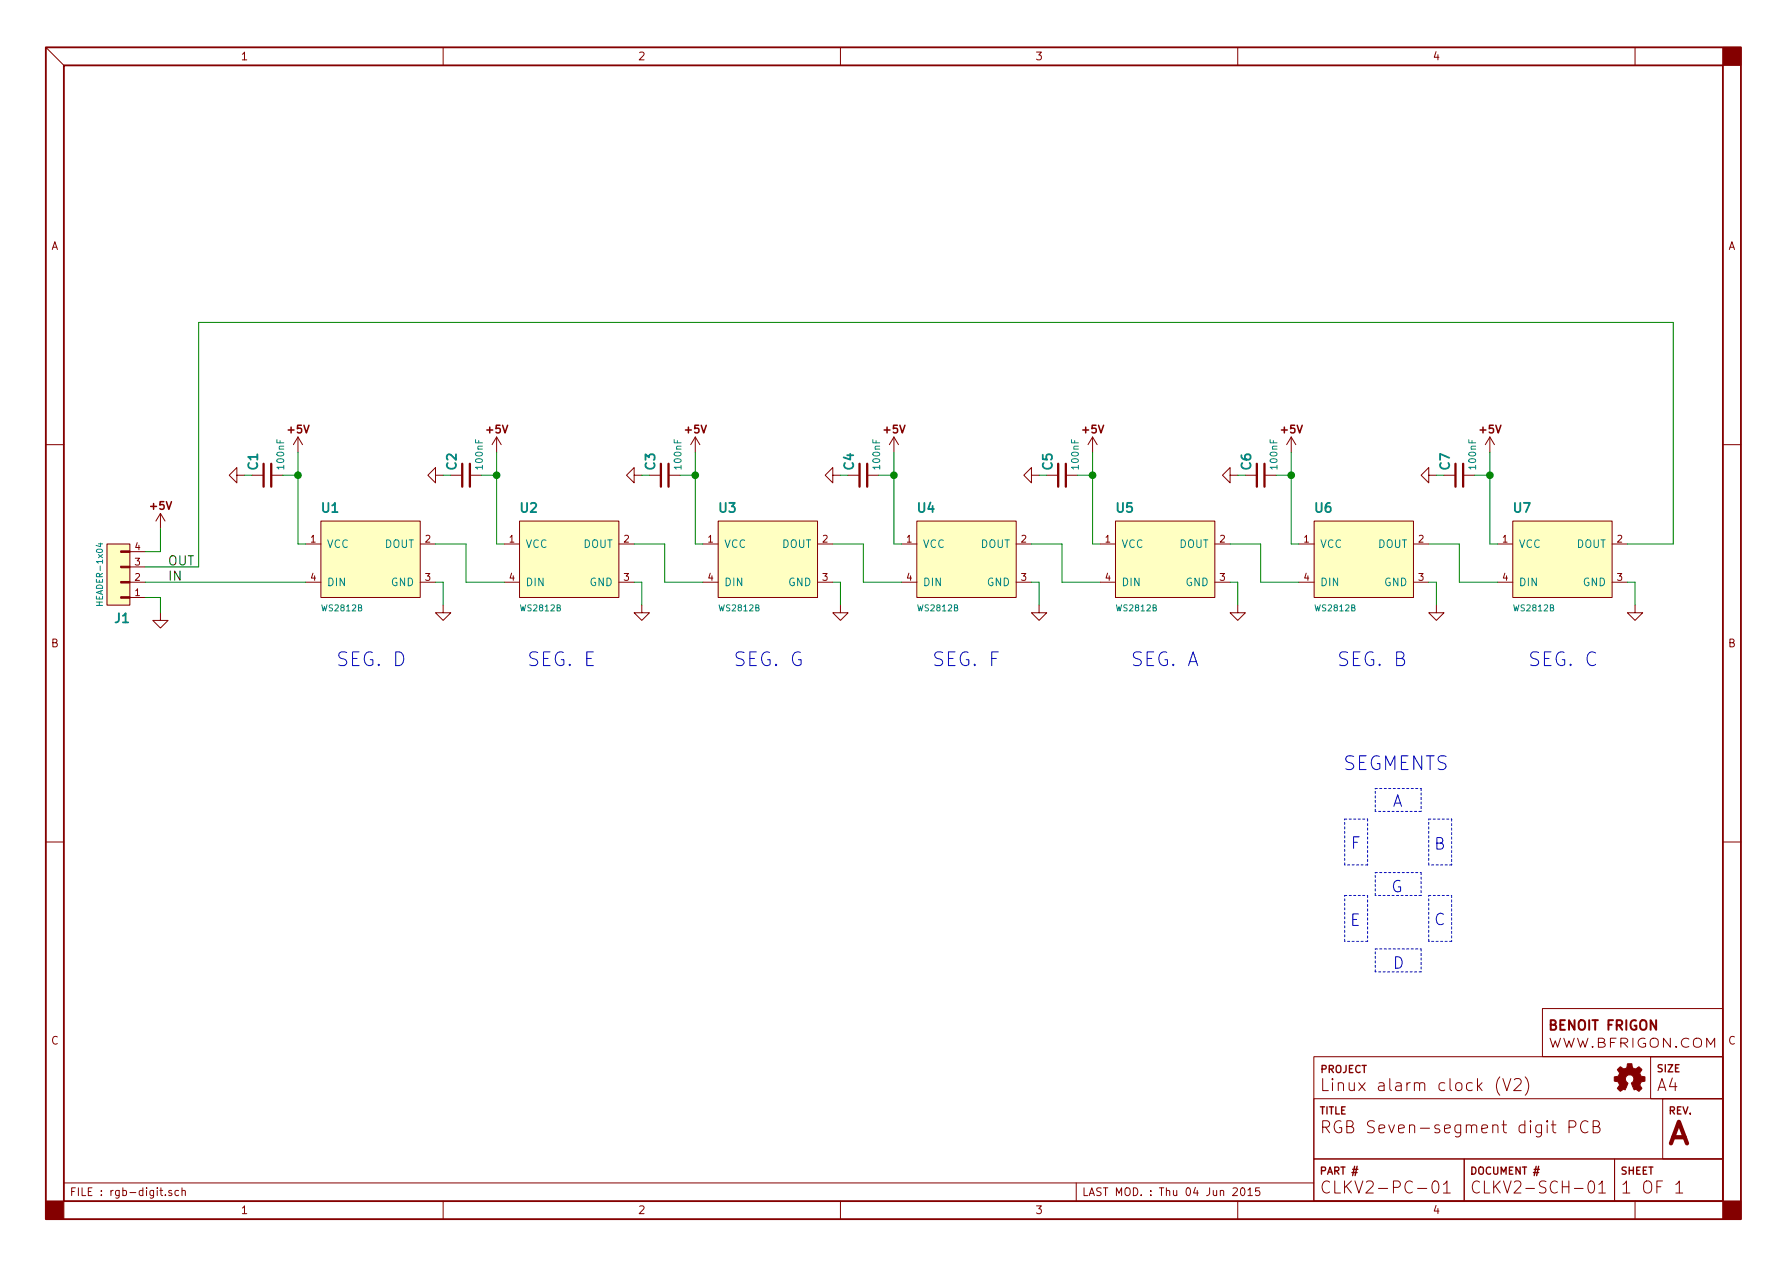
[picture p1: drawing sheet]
<svg xmlns="http://www.w3.org/2000/svg" width="297mm" height="210mm" viewBox="0 0 297 210" stroke-linecap="round" stroke-linejoin="round" font-family="sans-serif">
<g fill="none" stroke="#840000" stroke-width=".17">
<path d="M7.6 7.9l3 3M73.7 7.9v3M139.7 7.9v3M205.7 7.9v3M271.8 7.9v3M7.6 73.9h3M39.4 79v-1.3l-1.3 1.3 1.3 1.3v-1.3h1.2M41.9 79h1.9M45.1 79h1.9M49.5 72.6l-.7 1.3M49.5 72.6v2.6M49.5 72.6l.8 1.3"/>
<path d="M72.4 79v-1.3l-1.3 1.3 1.3 1.3v-1.3h1.3M74.9 79h1.9M78.1 79h1.9M82.5 72.6l-.7 1.3M82.5 72.6v2.6M82.5 72.6l.8 1.3M105.4 79v-1.3l-1.3 1.3 1.3 1.3v-1.3h1.3M107.9 79h2M111.1 79h1.9M115.6 72.6l-.8 1.3M115.6 72.6v2.6M115.6 72.6l.7 1.3"/>
<path d="M138.4 79v-1.3l-1.2 1.3 1.2 1.3v-1.3h1.3M141 79h1.9M144.1 79h1.9M148.6 72.6l-.8 1.3M148.6 72.6v2.6M148.6 72.6l.8 1.3M171.4 79v-1.3l-1.2 1.3 1.2 1.3v-1.3h1.3M174 79h1.9M177.2 79h1.9M181.6 72.6l-.8 1.3M181.6 72.6v2.6M181.6 72.6l.8 1.3"/>
<path d="M204.5 79v-1.3l-1.3 1.3 1.3 1.3v-1.3h1.2M207 79h1.9M210.2 79h1.9M214.6 72.6l-.7 1.3M214.6 72.6v2.6M214.6 72.6l.8 1.3M237.5 79v-1.3l-1.3 1.3 1.3 1.3v-1.3h1.3M240 79h1.9M243.2 79h1.9M247.6 72.6l-.7 1.3M247.6 72.6v2.6M247.6 72.6l.8 1.3"/>
<path d="M286.4 73.9h3M17.8 90.4h3.8v10.2h-3.8zM21.6 96.8h2.5M21.6 99.3h2.5M21.6 94.2h2.5M21.6 91.7h2.5M26.7 85.3l-.8 1.3M26.7 85.3v2.6M26.7 85.3l.7 1.3M50.8 90.4h2.5M50.8 96.8h2.5M53.3 86.6h16.5v12.7h-16.5z"/>
<path d="M69.8 90.4h2.6M69.8 96.8h2.6M83.8 90.4h2.6M83.8 96.8h2.6M86.4 86.6h16.5v12.7h-16.5zM102.9 90.4h2.5M102.9 96.8h2.5M116.8 90.4h2.6M116.8 96.8h2.6M119.4 86.6h16.5v12.7h-16.5zM135.9 90.4h2.5M135.9 96.8h2.5"/>
<path d="M149.9 90.4h2.5M149.9 96.8h2.5M152.4 86.6h16.5v12.7h-16.5zM168.9 90.4h2.5M168.9 96.8h2.5M182.9 90.4h2.5M182.9 96.8h2.5M185.4 86.6h16.5v12.7h-16.5zM201.9 90.4h2.6M201.9 96.8h2.6M215.9 90.4h2.5M215.9 96.8h2.5"/>
<path d="M218.4 86.6h16.5v12.7h-16.5zM234.9 90.4h2.6M234.9 96.8h2.6M248.9 90.4h2.6M248.9 96.8h2.6M251.5 86.6h16.5v12.7h-16.5zM268 90.4h2.5M268 96.8h2.5M26.7 101.8v1.3h1.2l-1.2 1.3-1.3-1.3h1.3M73.7 100.6v1.2h1.2l-1.2 1.3-1.3-1.3h1.3M106.7 100.6v1.2h1.2l-1.2 1.3-1.3-1.3h1.3M139.7 100.6v1.2h1.3l-1.3 1.3-1.3-1.3h1.3"/>
<path d="M172.7 100.6v1.2h1.3l-1.3 1.3-1.3-1.3h1.3M205.7 100.6v1.2h1.3l-1.3 1.3-1.2-1.3h1.2M238.8 100.6v1.2h1.2l-1.2 1.3-1.3-1.3h1.3M271.8 100.6v1.2h1.2l-1.2 1.3-1.3-1.3h1.3M7.6 139.9h3M286.4 139.9h3M218.4 175.6h68v24h-68zM249.3 179a2.34 2.34 0 0 0 0 3M249.8 179.3l.7 2 .6-2M251.7 179.5l.3-.2 .7 .1a.55 .55 0 0 1 .1 .7l-1.2 1.2h1.3M253.5 179a2.26 2.26 0 0 1 0 3M256.4 167.6h30v8h-30z"/>
<path d="M274.4 175.6h12v7h-12zM274.4 172.8a.71 .71 0 0 1 .7-.3 .71 .71 0 0 1 .5 .6v.5a.7 .7 0 0 1-.6 .5 .7 .7 0 0 1-.7-.5zM277.6 172.6v1.5l-1.1-1.5v1.5M278.6 173.9l.1 .1h-.2l.1-.1v.2M280.7 172.7a.78 .78 0 0 0-1 .1 .78 .78 0 0 0 0 1.1 .78 .78 0 0 0 1 0M281.6 172.8a.71 .71 0 0 1 .7-.3 .71 .71 0 0 1 .5 .6v.5a.7 .7 0 0 1-.6 .5 .7 .7 0 0 1-.7-.5zM283.7 174.1v-1.5l.7 1 .6-1v1.5M10.6 196.6h207.8M27.5 198.6v.1M28.5 197.9a.31 .31 0 0 0-.5 .1l.1 .2 .5 .3-.2 .2-.4-.1M29.7 197.9h-.4l-.2 .2v.5l.2 .1 .4-.1M30.3 198l.1-.1h.4v.8"/>
<path d="M30.3 197.4v1.3M73.7 199.6v3M139.7 199.6v3M178.9 196.6v3M205 197.5l.4-.1 .2 .1 .1 .3-.8 .9h.8M205.7 199.6v3M206.3 197.5l.2-.1a.7 .7 0 0 1 .5 .6 .7 .7 0 0 1-.2 .6l-.2 .1a.7 .7 0 0 1-.3-1.2zM207.4 197.8l.4-.4v1.3M207.4 198.7h.8M209.3 197.4h-.6v.6l.2-.1 .4 .1 .1 .5-.2 .2-.5-.1M218.4 182.6h68v10h-68zM218.4 192.6h25v7h-25z"/>
<path d="M238.3 196.4a.47 .47 0 0 1 .8 .3 1.04 1.04 0 0 1-.6 1.6 1.33 1.33 0 0 1-.2-1.9zM239.9 196.9l.6-.6v2M239.9 198.3h1.2M243.4 192.6h25v7h-25zM260.8 187.3h.8a.55 .55 0 0 0 .4-.5 .55 .55 0 0 0-.4-.5h-.8v2M264 186.5a.74 .74 0 0 0-.9-.1 .74 .74 0 0 0-.4 .7 .82 .82 0 0 0 .3 1 .82 .82 0 0 0 1 0M264.8 187.2l.9-.1a.49 .49 0 0 0 .2-.5 .49 .49 0 0 0-.4-.3h-.7v2h.8a.53 .53 0 0 0 .4-.6 .53 .53 0 0 0-.5-.5M265.8 196.9l.5-.6v2M265.8 198.3h1.1M268.4 192.6h18v7h-18zM271.8 199.6v3M276.4 182.6h10v10h-10z"/>
<path d="M278.6 196.9l.5-.6v2M278.6 198.3h1.1"/>
</g>
<path d="M7.6 7.9h281.8v194.7h-281.8zM10.6 10.9h275.8v188.7h-275.8z" fill="none" stroke="#840000" stroke-width=".3"/>
<g fill="#840000" stroke="#840000" stroke-width=".17">
<path d="M7.6 199.6h3v3h-3z"/>
<path d="M286.4 199.6h3v3h-3z"/>
<path d="M286.4 7.9h3v3h-3z"/>
<path d="M269.1 177.5a.29 .29 0 0 1 .2-.2 .29 .29 0 0 1 .3 .2l.3 .2a.66 .66 0 0 0 .6-.8v-.1h.7l.1 .3a.56 .56 0 0 0 .5 .6 .56 .56 0 0 0 .6-.4 .49 .49 0 0 1 .4 .4 .49 .49 0 0 1-.2 .6v.1a.54 .54 0 0 0 .7 .6h.1v.5a.3 .3 0 0 1-.1 .3 .3 .3 0 0 1-.3 0h-.2l-.2 .6 .1 .2a.28 .28 0 0 1 .2 .3 .28 .28 0 0 1-.2 .2l-.3 .3-.5-.4-.3 .1-.4-1a.73 .73 0 0 0 .4-1.1 .73 .73 0 0 0-1.1-.2 .73 .73 0 0 0-.1 1.1l.2 .2-.4 1-.3-.1-.3 .2a.3 .3 0 0 1-.3 .2 .3 .3 0 0 1-.2-.3l-.3-.2 .4-.5-.1-.4a.43 .43 0 0 0-.6-.3l-.2-.1v-.3a.27 .27 0 0 1 0-.3 .27 .27 0 0 1 .4-.1h.3l.2-.5-.4-.6z"/>
<path d="M20.1 91.6h1.5v.2h-1.5z"/>
<path d="M20.1 94.1h1.5v.3h-1.5z"/>
<path d="M20.1 96.6h1.5v.3h-1.5z"/>
<path d="M20.1 99.2h1.5v.2h-1.5z"/>
</g>
<g fill="#ffffc2" stroke="#ffffc2" stroke-width=".17">
<path d="M53.3 86.6h16.5v12.7h-16.5z"/>
<path d="M86.4 86.6h16.5v12.7h-16.5z"/>
<path d="M119.4 86.6h16.5v12.7h-16.5z"/>
<path d="M152.4 86.6h16.5v12.7h-16.5z"/>
<path d="M185.4 86.6h16.5v12.7h-16.5z"/>
<path d="M218.4 86.6h16.5v12.7h-16.5z"/>
<path d="M251.5 86.6h16.5v12.7h-16.5z"/>
<path d="M17.8 90.4h3.8v10.2h-3.8z"/>
</g>
<g fill="none" stroke="#840000" stroke-width=".38">
<path d="M43.8 77.1v3.8M45.1 77.1v3.8M76.8 77.1v3.8M78.1 77.1v3.8M109.9 77.1v3.8M111.1 77.1v3.8M142.9 77.1v3.8M144.1 77.1v3.8M175.9 77.1v3.8M177.2 77.1v3.8M208.9 77.1v3.8M210.2 77.1v3.8"/>
<path d="M241.9 77.1v3.8M243.2 77.1v3.8"/>
</g>
<path d="M16.4 90.4h.6M16.7 90.3v.6l-.7-.3" fill="none" stroke="#008484" stroke-width=".17"/>
<g fill="none" stroke="#008400" stroke-width=".17">
<path d="M40.6 79h1.3M47 79h2.5M49.5 75.2v15.2h1.3M73.7 79h1.2M80 79h2.5M82.5 75.2v15.2h1.3M106.7 79h1.2M113 79h2.6M115.6 75.2v15.2h1.2M139.7 79h1.3M146 79h2.6M148.6 75.2v15.2h1.3"/>
<path d="M172.7 79h1.3M179.1 79h2.5M181.6 75.2v15.2h1.3M205.7 79h1.3M212.1 79h2.5M214.6 75.2v15.2h1.3M238.8 79h1.2M245.1 79h2.5M247.6 75.2v15.2h1.3M24.1 96.8h26.7M24.1 99.3h2.6v2.5M26.7 87.9v3.8h-2.6"/>
<path d="M72.4 90.4h5.1v6.4h6.3M72.4 96.8h1.3v3.8M105.4 90.4h5.1v6.4h6.3M105.4 96.8h1.3v3.8M138.4 90.4h5.1v6.4h6.4M138.4 96.8h1.3v3.8M171.4 90.4h5.1v6.4h6.4M171.4 96.8h1.3v3.8M204.5 90.4h5v6.4h6.4M204.5 96.8h1.2v3.8M237.5 90.4h5.1v6.4h6.3M237.5 96.8h1.3v3.8"/>
<path d="M270.5 90.4h7.6v-36.8h-245.1v40.6h-8.9M270.5 96.8h1.3v3.8"/>
</g>
<g fill="#008400" stroke="#008400" stroke-width=".25">
<circle cx="49.5" cy="79" r=".51"/>
<circle cx="82.6" cy="79" r=".51"/>
<circle cx="115.6" cy="79" r=".51"/>
<circle cx="148.6" cy="79" r=".51"/>
<circle cx="181.6" cy="79" r=".51"/>
<circle cx="214.6" cy="79" r=".51"/>
<circle cx="247.7" cy="79" r=".51"/>
</g>
<g fill="none" stroke="#0000c2" stroke-width=".17" stroke-dasharray=".3 .4">
<path d="M223.5 136.1h3.8M227.3 136.1v7.7M228.6 131.1h7.6M228.6 134.9v-3.8M236.2 131.1v3.8M236.2 134.9h-7.6M237.5 136.1h3.8M241.3 136.1v7.7M223.5 156.5v-7.7M223.5 148.8h3.8M223.5 143.8v-7.7M227.3 148.8v7.7"/>
<path d="M227.3 156.5h-3.8M227.3 143.8h-3.8M228.6 145h7.6M228.6 148.8v-3.8M228.6 157.7h7.6M236.2 145v3.8M236.2 148.8h-7.6M236.2 157.7v3.8M237.5 143.8v-7.7M237.5 156.5v-7.7M237.5 148.8h3.8M241.3 143.8h-3.8"/>
<path d="M241.3 148.8v7.7M241.3 156.5h-3.8M228.6 161.5v-3.8M236.2 161.5h-7.6"/>
</g>
<text font-size="5" fill="#840000" x="277.4" y="190.2">A</text>
<g font-size="3.2" fill="#0000c2">
<text x="55.9" y="110.7">SEG. D</text>
<text x="87.6" y="110.7">SEG. E</text>
<text x="121.9" y="110.7">SEG. G</text>
<text x="154.9" y="110.7">SEG. F</text>
<text x="188" y="110.7">SEG. A</text>
<text x="222.2" y="110.7">SEG. B</text>
<text x="254" y="110.7">SEG. C</text>
<text x="223.3" y="128">SEGMENTS</text>
</g>
<g font-size="2.8" fill="#840000">
<text x="219.4" y="181.4">Linux alarm clock (V2)</text>
<text x="275.4" y="181.4">A4</text>
<text x="219.4" y="188.4">RGB Seven-segment digit PCB</text>
<text x="219.4" y="198.4">CLKV2-PC-01</text>
<text x="244.4" y="198.4">CLKV2-SCH-01</text>
<text x="269.4" y="198.4">1 OF 1</text>
</g>
<g font-size="2.7" fill="#0000c2">
<text x="231.5" y="134.1">A</text>
<text x="224.5" y="141.1">F</text>
<text x="238.4" y="141.2">B</text>
<text x="231.3" y="148.3">G</text>
<text x="224.4" y="153.9">E</text>
<text x="238.4" y="153.8">C</text>
<text x="231.5" y="161">D</text>
</g>
<text font-size="2.2" fill="#840000" x="257.4" y="171.2">BENOIT FRIGON</text>
<g font-size="2.1" fill="#008484">
<text x="42.8" y="78.1" transform="rotate(-90 42.8 78.1)">C1</text>
<text x="75.9" y="78.1" transform="rotate(-90 75.9 78.1)">C2</text>
<text x="108.9" y="78.1" transform="rotate(-90 108.9 78.1)">C3</text>
<text x="141.9" y="78.1" transform="rotate(-90 141.9 78.1)">C4</text>
<text x="174.9" y="78.1" transform="rotate(-90 174.9 78.1)">C5</text>
<text x="207.9" y="78.1" transform="rotate(-90 207.9 78.1)">C6</text>
<text x="241" y="78.1" transform="rotate(-90 241 78.1)">C7</text>
<text x="53.5" y="85.2">U1</text>
<text x="86.5" y="85.2">U2</text>
<text x="119.6" y="85.2">U3</text>
<text x="152.6" y="85.2">U4</text>
<text x="185.6" y="85.2">U5</text>
<text x="218.6" y="85.2">U6</text>
<text x="251.6" y="85.2">U7</text>
<text x="19.1" y="103.5">J1</text>
</g>
<g font-size="2.1">
<text x="27.9" y="94">OUT</text>
<text x="27.9" y="96.5">IN</text>
</g>
<text font-size="2.1" fill="#840000" x="257.4" y="174.1">WWW.BFRIGON.COM</text>
<g font-size="1.8" fill="#840000">
<text x="40.2" y="10">1</text>
<text x="106.2" y="10">2</text>
<text x="172.2" y="10">3</text>
<text x="238.3" y="10">4</text>
<text x="8.5" y="41.5">A</text>
<text x="287.2" y="41.5">A</text>
<text x="47.9" y="72">+5V</text>
<text x="80.9" y="72">+5V</text>
<text x="114" y="72">+5V</text>
<text x="147" y="72">+5V</text>
<text x="180" y="72">+5V</text>
<text x="213" y="72">+5V</text>
<text x="246" y="72">+5V</text>
<text x="25.1" y="84.7">+5V</text>
<text x="8.5" y="107.6">B</text>
<text x="287.2" y="107.6">B</text>
<text x="8.5" y="173.6">C</text>
<text x="287.2" y="173.6">C</text>
<text x="11.6" y="198.8">FILE : rgb-digit.sch</text>
<text x="40.2" y="201.8">1</text>
<text x="106.2" y="201.8">2</text>
<text x="172.2" y="201.8">3</text>
<text x="179.9" y="198.8">LAST MOD. : Thu 04 Jun 2015</text>
<text x="238.3" y="201.8">4</text>
</g>
<g font-size="1.8" fill="#008484">
<text x="54.4" y="91.1">VCC</text>
<text x="63.8" y="91.1">DOUT</text>
<text x="87.4" y="91.1">VCC</text>
<text x="96.9" y="91.1">DOUT</text>
<text x="120.4" y="91.1">VCC</text>
<text x="129.9" y="91.1">DOUT</text>
<text x="153.4" y="91.1">VCC</text>
<text x="162.9" y="91.1">DOUT</text>
<text x="186.4" y="91.1">VCC</text>
<text x="195.9" y="91.1">DOUT</text>
<text x="219.5" y="91.1">VCC</text>
<text x="228.9" y="91.1">DOUT</text>
<text x="252.5" y="91.1">VCC</text>
<text x="262" y="91.1">DOUT</text>
<text x="54.4" y="97.4">DIN</text>
<text x="64.9" y="97.4">GND</text>
<text x="87.4" y="97.4">DIN</text>
<text x="97.9" y="97.4">GND</text>
<text x="120.4" y="97.4">DIN</text>
<text x="130.9" y="97.4">GND</text>
<text x="153.4" y="97.4">DIN</text>
<text x="164" y="97.4">GND</text>
<text x="186.4" y="97.4">DIN</text>
<text x="197" y="97.4">GND</text>
<text x="219.5" y="97.4">DIN</text>
<text x="230" y="97.4">GND</text>
<text x="252.5" y="97.4">DIN</text>
<text x="263" y="97.4">GND</text>
</g>
<g font-size="1.7" fill="#840000">
<text x="219.5" y="178.3">PROJECT</text>
<text x="275.4" y="178.2">SIZE</text>
<text x="219.4" y="185.2">TITLE</text>
<text x="277.4" y="185.2">REV.</text>
<text x="219.4" y="195.2">PART #</text>
<text x="244.4" y="195.2">DOCUMENT #</text>
<text x="269.4" y="195.2">SHEET</text>
</g>
<g font-size="1.6" fill="#008484">
<text x="47.2" y="77.8" transform="rotate(-90 47.2 77.8)">100nF</text>
<text x="80.2" y="77.8" transform="rotate(-90 80.2 77.8)">100nF</text>
<text x="113.3" y="77.8" transform="rotate(-90 113.3 77.8)">100nF</text>
<text x="146.3" y="77.8" transform="rotate(-90 146.3 77.8)">100nF</text>
<text x="179.3" y="77.8" transform="rotate(-90 179.3 77.8)">100nF</text>
<text x="212.3" y="77.8" transform="rotate(-90 212.3 77.8)">100nF</text>
<text x="245.3" y="77.8" transform="rotate(-90 245.3 77.8)">100nF</text>
</g>
<g font-size="1.6" fill="#840000">
<text x="22.4" y="94">3</text>
<text x="22.4" y="91.4">4</text>
<text x="51.6" y="90.2">1</text>
<text x="70.7" y="90.2">2</text>
<text x="84.7" y="90.2">1</text>
<text x="103.7" y="90.2">2</text>
<text x="117.7" y="90.2">1</text>
<text x="136.7" y="90.2">2</text>
<text x="150.7" y="90.2">1</text>
<text x="169.7" y="90.2">2</text>
<text x="183.7" y="90.2">1</text>
<text x="202.8" y="90.2">2</text>
<text x="216.7" y="90.2">1</text>
<text x="235.8" y="90.2">2</text>
<text x="249.8" y="90.2">1</text>
<text x="268.8" y="90.2">2</text>
<text x="22.4" y="99.1">1</text>
<text x="22.4" y="96.5">2</text>
<text x="51.6" y="96.5">4</text>
<text x="70.7" y="96.5">3</text>
<text x="84.7" y="96.5">4</text>
<text x="103.7" y="96.5">3</text>
<text x="117.7" y="96.5">4</text>
<text x="136.7" y="96.5">3</text>
<text x="150.7" y="96.5">4</text>
<text x="169.7" y="96.5">3</text>
<text x="183.7" y="96.5">4</text>
<text x="202.8" y="96.5">3</text>
<text x="216.7" y="96.5">4</text>
<text x="235.8" y="96.5">3</text>
<text x="249.8" y="96.5">4</text>
<text x="268.8" y="96.5">3</text>
</g>
<g font-size="1.4" fill="#008484">
<text x="17.1" y="100.3" transform="rotate(-90 17.1 100.3)">HEADER-1x04</text>
<text x="53.6" y="101.6">WS2812B</text>
<text x="86.6" y="101.6">WS2812B</text>
<text x="119.7" y="101.6">WS2812B</text>
<text x="152.7" y="101.6">WS2812B</text>
<text x="185.7" y="101.6">WS2812B</text>
<text x="218.7" y="101.6">WS2812B</text>
<text x="251.7" y="101.6">WS2812B</text>
</g>
</svg>
